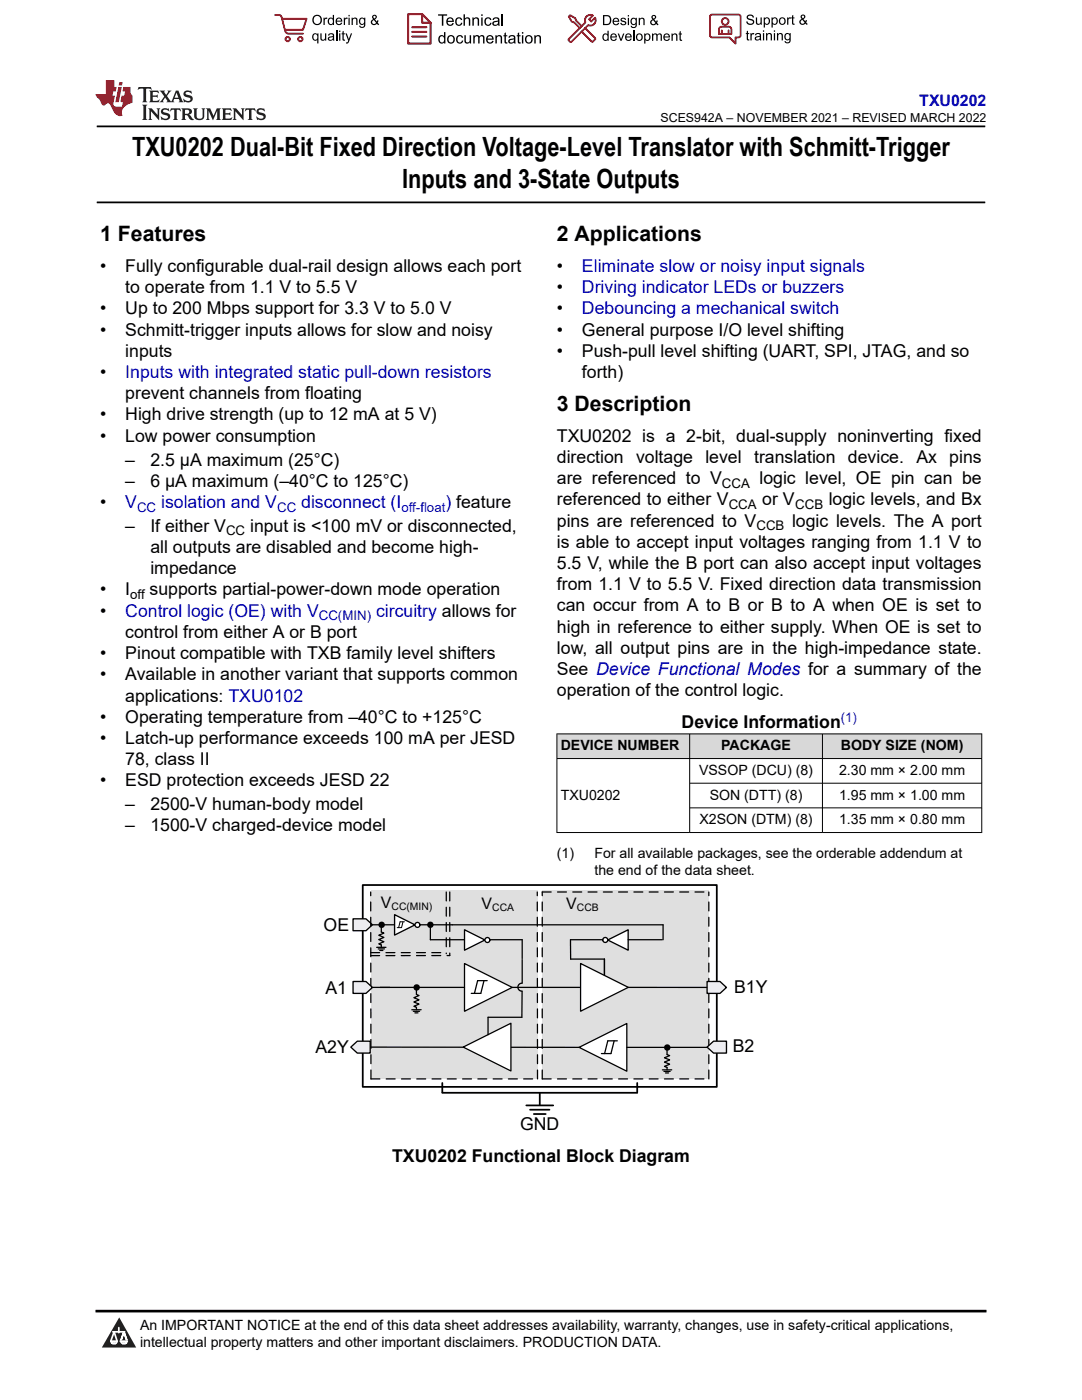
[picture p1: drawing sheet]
<svg xmlns="http://www.w3.org/2000/svg" width="216mm" height="279mm" viewBox="0 0 216 279" stroke-linecap="round" stroke-linejoin="round" font-family="sans-serif">
<path d="M19.3 25.2h177.3M19.3 40.4h177.3" fill="none" stroke="#000" stroke-width=".35"/>
<g fill="#d8d8d8">
<path d="M111.1 146.5h84.8v4.9h-84.8z" fill-rule="evenodd"/>
<path d="M111.2 146.5h26.4v4.8h-26.4z" fill-rule="evenodd"/>
<path d="M137.7 146.5h26.3v4.8h-26.3z" fill-rule="evenodd"/>
<path d="M164.2 146.5h31.6v4.8h-31.6z" fill-rule="evenodd"/>
</g>
<path d="M111.1 146.5h84.9M111.1 151.4h84.9M111.1 146.4v19.8M137.6 146.4v19.8M137.6 156.3h58.4M164.1 146.4v19.8M195.9 146.4v19.8M137.6 161.2h58.4M196 166.1h-84.9" fill="none" stroke="#000" stroke-width=".2"/>
<path d="M72.4 176.6h70.6v40.3h-70.6z" fill-rule="evenodd" fill="#fff"/>
<path d="M72.4 176.6h70.6v40.3h-70.6z" fill="none" stroke="#000" stroke-width=".35"/>
<g fill="#dfdfdf">
<path d="M74 177.8h33.3v37.5h-33.3z" fill-rule="evenodd"/>
<path d="M108.2 177.8h33.2v37.5h-33.2z" fill-rule="evenodd"/>
<path d="M74 178h15.1v12.1h-15.1z" fill-rule="evenodd"/>
<path d="M89.7 178h17.5v15.1h-17.5z" fill-rule="evenodd"/>
</g>
<path d="M92.7 192.3l9.5 4.8-9.5 4.7z" fill="#fff"/>
<path d="M90.2 184.6h42.1v2.9M92.7 192.3l9.5 4.8-9.5 4.7zM102.2 197.1h13.6M113.8 187.5l.1 3.9" fill="none" stroke="#000" stroke-width=".25"/>
<path d="M115.8 192.3l9.6 4.7-9.6 4.8z" fill="#fff"/>
<path d="M72.4 197.1h20.3M72.4 184.6h6.3M79.9 184.6h10.3M85.9 184.6v2.9h6.8M97.5 187.5h6.7M104.2 197.8l-.1 5.2M104.2 191.5v4.7M113.9 191.4h6.7v3.2M115.8 192.3l9.6 4.7-9.6 4.8zM125.3 197.1h15.8" fill="none" stroke="#000" stroke-width=".25"/>
<path d="M104.1 196.2a.79 .79 0 0 0-.8 .8 .79 .79 0 0 0 .8 .8" fill="none" stroke="#000" stroke-width=".26"/>
<circle cx="85.9" cy="184.6" r=".64" fill="#000"/>
<path d="M70.4 183.4h2.6l1.3 1.2-1.3 1.1h-2.6z" fill-rule="evenodd" fill="#eee"/>
<path d="M70.4 183.4h2.6l1.3 1.2-1.3 1.1h-2.6z" fill="none" stroke="#000" stroke-width=".26"/>
<path d="M96.6 195.7l-.7 2.5h-1.9M97.2 195.7h-1.9l-.6 2.5M104.2 187.5v3.8" fill="none" stroke="#000" stroke-width=".25"/>
<path d="M78.7 182.5l4.1 2.1-4.1 2z" fill="#fff"/>
<path d="M78.7 182.5l4.1 2.1-4.1 2z" fill="none" stroke="#000" stroke-width=".26"/>
<circle cx="83.3" cy="184.6" r=".5" fill="#fff"/>
<circle cx="83.3" cy="184.6" r=".5" fill="none" stroke="#000" stroke-width=".26"/>
<path d="M80.4 184l-.3 1.1h-.9M80.7 184h-.9l-.3 1.1" fill="none" stroke="#000" stroke-width=".2"/>
<path d="M120.6 191.4v3.3" fill="none" stroke="#000" stroke-width=".25"/>
<path d="M88.3 216.1v1.9M88.3 218.1h38.9M107.7 218.1v2.4M127.2 216.1v1.9M105 220.6h5.4M105.8 221.5h3.8M106.5 222.3h2.4" fill="none" stroke="#000" stroke-width=".35"/>
<path d="M121.3 187.6l4-2v4z" fill="#fff"/>
<path d="M121.3 187.6l4-2v4z" fill="none" stroke="#000" stroke-width=".26"/>
<circle cx="120.8" cy="187.6" r=".5" fill="#fff"/>
<circle cx="120.8" cy="187.6" r=".5" fill="none" stroke="#000" stroke-width=".26"/>
<path d="M92.7 185.6l4.1 2-4.1 2z" fill="#fff"/>
<path d="M92.7 185.6l4.1 2-4.1 2z" fill="none" stroke="#000" stroke-width=".26"/>
<circle cx="97.3" cy="187.6" r=".5" fill="#fff"/>
<circle cx="97.3" cy="187.6" r=".5" fill="none" stroke="#000" stroke-width=".26"/>
<path d="M75.2 189.1h1.8M75.5 189.4h1.2M75.8 189.7h.6M76.1 185.1v.9l.5 .2-1 .5 1 .4-1 .4 1 .4-1 .5 .5 .2v.5M83.1 197.5v1l.5 .2-1 .4 1 .4-1 .5 1 .4-1 .4 .5 .2v.5M113.8 187.5h6.4M125.3 187.5h6.9M82.2 201.5h1.8M82.5 201.8h1.2M82.8 202.1h.6" fill="none" stroke="#000" stroke-width=".25"/>
<g fill="#000">
<circle cx="76.2" cy="184.6" r=".64"/>
<circle cx="83.1" cy="197.1" r=".64"/>
</g>
<path d="M89 178v12.3M89.7 178v12.7M108.2 178h33.2M74 190.7h15.7M74 190.1h15.1M74 215.3h33.3M74 215.3v-37.3M107.3 215.3l-.1-37.3M108.2 215.3h33.2M108.2 215.3v-37.3M141.4 215.3v-37.3" fill="none" stroke="#000" stroke-width=".25" stroke-dasharray="1.8 1.3"/>
<path d="M70.4 195.9h2.6l1.3 1.2-1.3 1.2h-2.6z" fill-rule="evenodd" fill="#eee"/>
<path d="M70.4 195.9h2.6l1.3 1.2-1.3 1.2h-2.6z" fill="none" stroke="#000" stroke-width=".26"/>
<path d="M141.1 195.9h2.6l1.3 1.2-1.3 1.2h-2.6z" fill-rule="evenodd" fill="#eee"/>
<path d="M141.1 195.9h2.6l1.3 1.2-1.3 1.2h-2.6z" fill="none" stroke="#000" stroke-width=".26"/>
<path d="M115.5 209l9.6-4.7v9.5z" fill="#fff"/>
<path d="M73.9 209h41.6M115.5 209l9.6-4.7v9.5z" fill="none" stroke="#000" stroke-width=".25"/>
<path d="M92.4 209l9.5-4.8v9.5z" fill="#fff"/>
<path d="M92.4 209l9.5-4.8v9.5zM104.1 203h-6.7v3.5M122.5 207.7l-.6 2.6h-1.9M123.2 207.7h-1.9l-.7 2.6M125.1 209h16M132.2 213.5h1.8M132.5 213.8h1.2M132.8 214.1h.6M133.1 209.5v1l.5 .2-1 .4 1 .4-1 .5 1 .4-1 .4 .5 .2v.5" fill="none" stroke="#000" stroke-width=".25"/>
<circle cx="133.1" cy="209.1" r=".64" fill="#000"/>
<path d="M141.1 209l1.3-1.2h2.6v2.4h-2.6z" fill-rule="evenodd" fill="#eee"/>
<path d="M141.1 209l1.3-1.2h2.6v2.4h-2.6z" fill="none" stroke="#000" stroke-width=".26"/>
<path d="M70 209l1.3-1.2h2.6v2.4h-2.6z" fill-rule="evenodd" fill="#eee"/>
<path d="M70 209l1.3-1.2h2.6v2.4h-2.6z" fill="none" stroke="#000" stroke-width=".26"/>
<path d="M0 0h215.9v23.8h-215.9z" fill-rule="evenodd" fill="#fff"/>
<path d="M27.7 17.4l-.2 .6 .5-.3h.6v.1v2.2l-.2 .4h1l-.2-.4v-2.2v-.1h.5l.5 .3-.1-.6zM29.8 18.1l.2 .4v1.5l-.2 .4h1.9l.1-.6a1.08 1.08 0 0 1-1.3 .2v-.7h.6l.4 .2v-.6l-.4 .2h-.6v-.6l.2-.1a1 1 0 0 1 1 .2l-.1-.5zM31.8 18.1l1 1.1-1 1.2h.9l-.2-.2 .4-.7 .5 .7-.2 .2h1.6l-.2-.2 .1-.4h1l.1 .4-.1 .2h.9l-.2-.3-.8-2h-.5l-1 2.2-.8-1.1 .9-1.1h-.8l.2 .2-.5 .7-.3-.7 .1-.2zM35.2 18.5l.4 1h-.8zM36.8 18.2a.65 .65 0 0 0-.2 .7 .65 .65 0 0 0 .6 .5l.7 .2 .1 .2a.79 .79 0 0 1-.7 .4 .79 .79 0 0 1-.7-.5l.1 .7 .2-.1a.93 .93 0 0 0 1.1 .1 .93 .93 0 0 0 .4-1 1.46 1.46 0 0 0-1.2-.6l-.1-.3a1.09 1.09 0 0 1 1.2 .2l-.2-.6-.1 .1-.6-.2zM28.4 20.9l.2 .4v2.3l-.2 .3h1l-.2-.3v-2.3l.2-.4zM29.6 21.6l.2 .4v1.6l-.2 .3h.8l-.3-.3v-1.4l1.7 1.8v-2l.2-.4h-.8l.2 .2 .1 1.1-1.2-1.3zM32.3 21.8a.65 .65 0 0 0-.2 .7 .65 .65 0 0 0 .7 .4l.6 .2 .1 .2a.79 .79 0 0 1-.7 .4 .79 .79 0 0 1-.7-.5l.1 .7 .2-.1a.93 .93 0 0 0 1.1 .1 .93 .93 0 0 0 .4-.9 1.46 1.46 0 0 0-1.2-.6l-.1-.4a1.09 1.09 0 0 1 1.2 .2l-.2-.6-.1 .1-.6-.1zM34.1 21.6l-.1 .7a.63 .63 0 0 1 .7-.4l.1 1.7-.3 .3h1l-.2-.3v-1.7a.66 .66 0 0 1 .8 .4l-.1-.7zM36.2 21.6l.2 .4v1.6l-.2 .3h.9l-.2-.2v-.7h.5l.1 .2a.79 .79 0 0 0 1.2 .6l-1-.9a.61 .61 0 0 0 .6-.6 .61 .61 0 0 0-.5-.6zM36.9 21.9h.2a.47 .47 0 0 1 .5 .1 .47 .47 0 0 1 .1 .5l-.2 .2h-.6zM38.5 21.6l.2 .2a2.27 2.27 0 0 0 .4 2 1.04 1.04 0 0 0 1.7-.7v-1.3l.2-.2h-.8l.2 .4v1.1a.6 .6 0 0 1-.6 .6 .6 .6 0 0 1-.6-.6v-1.1l.3-.4zM41.1 21.6l.2 .4v1.6l-.2 .3h.7l-.2-.3v-1.5l.9 1.9 .8-1.9v1.5l-.2 .3h1l-.3-.3v-1.6l.3-.4h-.8l-.7 1.5-.7-1.5zM44.3 21.6l.2 .4v1.6l-.2 .3h1.9l.1-.5a1.09 1.09 0 0 1-1.3 .1v-.6h.6l.4 .1v-.6l-.4 .2h-.6v-.6l.2-.1a1.01 1.01 0 0 1 1 .3l-.1-.6zM46.4 21.6l.3 .4v1.6l-.3 .3h.8l-.2-.3v-1.4l1.6 1.8v-2l.2-.4h-.7l.2 .2v1.1l-1.2-1.3zM49 21.6l-.1 .7a.63 .63 0 0 1 .8-.4v1.7l-.3 .3h1l-.2-.3v-1.7a.66 .66 0 0 1 .8 .4l-.1-.7zM51.4 21.8a.65 .65 0 0 0-.2 .7 .65 .65 0 0 0 .6 .4l.6 .2 .2 .2a.79 .79 0 0 1-.8 .4 .79 .79 0 0 1-.6-.5l.1 .7 .2-.1a.93 .93 0 0 0 1 .1 .93 .93 0 0 0 .5-.9 1.46 1.46 0 0 0-1.3-.6l-.1-.4a1.09 1.09 0 0 1 1.3 .2l-.2-.6-.2 .1-.5-.1z" fill="#231f20"/>
<path d="M21.1 16v2.8h-2.1l.1 .3 .9 1a.95 .95 0 0 0 .9 .9 .59 .59 0 0 1 .6-.4 .59 .59 0 0 1 .5 .4l.4 .8a1.59 1.59 0 0 0 2.1 1.3 1.61 1.61 0 0 1 1-2.2l1-.4-.1-1.5a1.59 1.59 0 0 1-.4-1.6h-1.4l-.2 .9h.5l-.1 .8h-.5l-.2 1v.2l.4 .1-.2 .9h-.6a.73 .73 0 0 1-1.1-.7l.3-1.5h-.5l.2-.8h.5l.2-.9h-.5v-1.4zM23.6 17.4l-.6 3h.7l.6-3zM23.8 16.4l-.1 .7h.7l.1-.7z" fill="#ed1c24"/>
<g fill="#000">
<path d="M62.3 4a1 1 0 0 1 2 0 1 1 0 0 1-2 0zM62.8 3.4a.78 .78 0 0 0-.1 1.1 .78 .78 0 0 0 1.1 .1 .78 .78 0 0 0 .1-1.1 .78 .78 0 0 0-1.1-.1z" fill-rule="evenodd"/>
<path d="M62.5 6.8l.4-.2 .4 .3v-.2h.2v2h-.2v-.7a.68 .68 0 0 1-.9-.1 .68 .68 0 0 1 0-.9zM62.6 7a.51 .51 0 0 0-.1 .6 .51 .51 0 0 0 .7 .2 .51 .51 0 0 0 .1-.7 .51 .51 0 0 0-.7-.1z" fill-rule="evenodd"/>
<path d="M64.5 3.5h.3v.3l.1-.3h.3l.1 .1-.1 .2a.32 .32 0 0 0-.3 0 .32 .32 0 0 0-.1 .4v.8h-.3z" fill-rule="evenodd"/>
<path d="M63.9 6.7h.3v.8a.36 .36 0 0 0 .3 .4 .36 .36 0 0 0 .4-.5v-.7h.2v1.4h-.2v-.2a.51 .51 0 0 1-.6 .2 .51 .51 0 0 1-.4-.5z" fill-rule="evenodd"/>
<path d="M65.6 3.7l.4-.2 .4 .2v-.7h.3v2h-.3v-.2a.7 .7 0 0 1-1-.1 .7 .7 0 0 1 .2-1zM65.8 3.8a.51 .51 0 0 0-.1 .7 .51 .51 0 0 0 .6 .2 .51 .51 0 0 0 .1-.7 .51 .51 0 0 0-.6-.2z" fill-rule="evenodd"/>
<path d="M65.6 6.8a.66 .66 0 0 1 .8-.1 .66 .66 0 0 1 .3 .8v.6h-.2l-.1-.2a.52 .52 0 0 1-.7 .2 .52 .52 0 0 1-.2-.6l.3-.2a.42 .42 0 0 0 .6-.3l-.3-.2-.3 .1-.1 .2h-.3zM65.7 7.6a.35 .35 0 0 0 .3 .4 .35 .35 0 0 0 .4-.4v-.2z" fill-rule="evenodd"/>
<path d="M67.7 6.1h.2v.3h-.2zM67.7 6.7h.2v1.4h-.2z" fill-rule="evenodd"/>
<path d="M67.1 3.7a.68 .68 0 0 1 .9-.1 .68 .68 0 0 1 .3 .7h-1.1a.42 .42 0 0 0 .3 .5 .42 .42 0 0 0 .5-.3h.3a.73 .73 0 0 1-1.1 .4 .73 .73 0 0 1-.1-1.2zM67.4 3.8l-.2 .3h.8l-.2-.4z" fill-rule="evenodd"/>
<path d="M68.6 3.5h.2v.3l.2-.3h.3l.1 .1-.1 .2a.32 .32 0 0 0-.4 0 .32 .32 0 0 0-.1 .4v.8h-.2z" fill-rule="evenodd"/>
<path d="M68.3 6.3l.3-.1v.5h.2v.1h-.2v.9l.3 .4a.36 .36 0 0 1-.4 0 .36 .36 0 0 1-.2-.4v-.9h-.1v-.1h.1z" fill-rule="evenodd"/>
<path d="M68.9 6.7h.3l.4 1.1 .4-1.1h.3l-.6 1.4a.51 .51 0 0 1-.6 .6l-.1-.3h.3l.2-.3z" fill-rule="evenodd"/>
<path d="M69.5 3h.3v.3h-.3zM69.5 3.5h.3v1.5h-.3z" fill-rule="evenodd"/>
<path d="M70.2 3.5h.2v.2a.52 .52 0 0 1 .6-.2 .52 .52 0 0 1 .3 .6v.9h-.2v-.9a.34 .34 0 0 0-.3-.4 .34 .34 0 0 0-.4 .3v1h-.2z" fill-rule="evenodd"/>
<path d="M71.8 3.7l.4-.2 .5 .2v-.2h.2v1.3a.64 .64 0 0 1-.5 .8 .64 .64 0 0 1-.7-.5h.2a.41 .41 0 0 0 .5 .2 .41 .41 0 0 0 .2-.5 .69 .69 0 0 1-.9-.1 .69 .69 0 0 1 .1-1zM72 3.8a.5 .5 0 0 0-.1 .7 .5 .5 0 0 0 .7 .1 .5 .5 0 0 0 .1-.6 .5 .5 0 0 0-.7-.2z" fill-rule="evenodd"/>
<path d="M74.4 3.1a.47 .47 0 0 1 .7 .1 .47 .47 0 0 1-.3 .7l.4 .4 .1-.3 .2 .1-.1 .4 .3 .3-.2 .2-.3-.3a.63 .63 0 0 1-1 .1 .63 .63 0 0 1 .3-1l-.3-.4zM74.5 3.4a.27 .27 0 0 0 .5 0 .27 .27 0 0 0-.5 0zM74.4 4.1a.4 .4 0 0 0 0 .6 .4 .4 0 0 0 .6-.1l-.4-.6z" fill-rule="evenodd"/>
<path d="M87.4 2.9h1.8v.2h-.7v2h-.3v-2h-.8z" fill-rule="evenodd"/>
<path d="M87.6 7.2l.5-.2 .5 .2v-.8h.3v2.3h-.3v-.2a.76 .76 0 0 1-1-.1 .76 .76 0 0 1-.1-1zM87.9 7.4a.58 .58 0 0 0-.2 .7 .58 .58 0 0 0 .8 .2 .58 .58 0 0 0 .1-.7 .58 .58 0 0 0-.7-.2z" fill-rule="evenodd"/>
<path d="M89.5 7.2a.81 .81 0 0 1 1.1 .1 .81 .81 0 0 1-.2 1.2 .81 .81 0 0 1-1.1-.2l-.1-.7zM89.6 7.4a.57 .57 0 0 0 0 .8 .57 .57 0 0 0 .8 0 .57 .57 0 0 0 0-.7 .57 .57 0 0 0-.8-.1z" fill-rule="evenodd"/>
<path d="M89.3 3.7a.77 .77 0 0 1 .9-.2 .77 .77 0 0 1 .4 .9h-1.3a.48 .48 0 0 0 .4 .5 .48 .48 0 0 0 .6-.3h.3a.83 .83 0 0 1-1.3 .4 .83 .83 0 0 1 0-1.3zM89.5 3.8l-.2 .4h1l-.3-.5z" fill-rule="evenodd"/>
<path d="M91 3.7a.7 .7 0 0 1 1.2 .3h-.2a.45 .45 0 0 0-.6-.3 .45 .45 0 0 0-.3 .6 .45 .45 0 0 0 .3 .6 .45 .45 0 0 0 .6-.4l.3 .1a.76 .76 0 0 1-1.1 .5 .76 .76 0 0 1-.3-1.1z" fill-rule="evenodd"/>
<path d="M91.2 7.2a.7 .7 0 0 1 1.2 .3l-.3 .1a.45 .45 0 0 0-.5-.4 .45 .45 0 0 0-.3 .7 .45 .45 0 0 0 .3 .6 .45 .45 0 0 0 .6-.4h.2a.76 .76 0 0 1-1 .5 .76 .76 0 0 1-.4-1.1z" fill-rule="evenodd"/>
<path d="M92.5 2.9h.3v.8a.59 .59 0 0 1 .7-.2 .59 .59 0 0 1 .3 .6v1h-.2v-1a.4 .4 0 0 0-.5-.4 .4 .4 0 0 0-.3 .5v.9h-.3z" fill-rule="evenodd"/>
<path d="M92.7 7h.2v.9a.41 .41 0 0 0 .5 .6 .41 .41 0 0 0 .3-.6v-.9h.3v1.7h-.3v-.3a.58 .58 0 0 1-.7 .3 .58 .58 0 0 1-.3-.7z" fill-rule="evenodd"/>
<path d="M94.3 3.5h.2v.2a.59 .59 0 0 1 .7-.2 .59 .59 0 0 1 .4 .6v1h-.3v-1a.41 .41 0 0 0-.4-.4 .41 .41 0 0 0-.4 .5v.9h-.2z" fill-rule="evenodd"/>
<path d="M94.4 7h.3v.3a.56 .56 0 0 1 1 0 .54 .54 0 0 1 .6-.3 .54 .54 0 0 1 .4 .5v1.2h-.3v-1.1a.34 .34 0 0 0-.3-.4 .34 .34 0 0 0-.4 .3v1.2h-.3v-1.1a.38 .38 0 0 0-.5-.3 .38 .38 0 0 0-.2 .5v.9h-.3z" fill-rule="evenodd"/>
<path d="M96 2.9h.3v.3h-.3zM96 3.5h.3v1.6h-.3z" fill-rule="evenodd"/>
<path d="M96.8 3.7a.7 .7 0 0 1 1.3 .3h-.3a.45 .45 0 0 0-.6-.3 .45 .45 0 0 0-.3 .6 .45 .45 0 0 0 .3 .6 .45 .45 0 0 0 .6-.4l.3 .1a.76 .76 0 0 1-1.1 .5 .76 .76 0 0 1-.3-1.1z" fill-rule="evenodd"/>
<path d="M97.2 7.2a.77 .77 0 0 1 .9-.1 .77 .77 0 0 1 .4 .8h-1.2a.48 .48 0 0 0 .3 .6 .48 .48 0 0 0 .6-.4l.3 .1a.83 .83 0 0 1-1.3 .3 .83 .83 0 0 1 0-1.3zM97.4 7.4l-.1 .3h.9l-.2-.4z" fill-rule="evenodd"/>
<path d="M98.8 7h.3v.3a.59 .59 0 0 1 .7-.3 .59 .59 0 0 1 .4 .7v1h-.3v-1a.41 .41 0 0 0-.5-.5 .41 .41 0 0 0-.3 .6v.9h-.3z" fill-rule="evenodd"/>
<path d="M98.4 3.7a.74 .74 0 0 1 1-.2 .74 .74 0 0 1 .3 .9v.7h-.3v-.2a.59 .59 0 0 1-.8 .3 .59 .59 0 0 1-.3-.8l1.1-.3a.42 .42 0 0 0-.4-.4 .42 .42 0 0 0-.5 .3h-.2zM98.6 4.5a.36 .36 0 0 0 .2 .5 .36 .36 0 0 0 .5-.2l.1-.5z" fill-rule="evenodd"/>
<path d="M100.7 6.6l.2-.1v.5h.3v.2h-.3v1l.1 .2h.2l.1 .3a.41 .41 0 0 1-.5-.1 .41 .41 0 0 1-.1-.4v-1h-.2v-.2h.2z" fill-rule="evenodd"/>
<path d="M101.6 7.2a.74 .74 0 0 1 .9-.2 .74 .74 0 0 1 .3 1l.1 .7h-.3v-.2a.59 .59 0 0 1-.8 .2 .59 .59 0 0 1-.3-.8l1-.3a.42 .42 0 0 0-.3-.4 .42 .42 0 0 0-.5 .3h-.3zM101.8 8.1a.36 .36 0 0 0 .1 .5 .36 .36 0 0 0 .5-.3l.2-.4z" fill-rule="evenodd"/>
<path d="M103.3 6.6l.3-.1v.5h.3v.2h-.3v1l.1 .2h.2v.3a.41 .41 0 0 1-.5-.1 .41 .41 0 0 1-.1-.4v-1h-.2v-.2h.2z" fill-rule="evenodd"/>
<path d="M104.1 6.4h.3v.3h-.3zM104.1 7h.3v1.7h-.3z" fill-rule="evenodd"/>
<path d="M105 7.2a.81 .81 0 0 1 1.1 .1 .81 .81 0 0 1-.1 1.2 .81 .81 0 0 1-1.2-.2v-.7zM105.2 7.4a.57 .57 0 0 0-.1 .8 .57 .57 0 0 0 .8 0 .57 .57 0 0 0 0-.7 .57 .57 0 0 0-.7-.1z" fill-rule="evenodd"/>
<path d="M106.6 7h.3v.3a.59 .59 0 0 1 .7-.3 .59 .59 0 0 1 .4 .7v1h-.3v-1a.41 .41 0 0 0-.5-.5 .41 .41 0 0 0-.3 .6v.9h-.3z" fill-rule="evenodd"/>
<path d="M120.3 3h.7a1 1 0 0 1 1 1 1 1 0 0 1-1 1h-.7zM120.6 3.2v1.6h.4a.77 .77 0 0 0 .7-.8 .77 .77 0 0 0-.7-.8z" fill-rule="evenodd"/>
<path d="M120.4 6.9l.4-.2 .4 .2v-.8h.3v2h-.3v-.1a.7 .7 0 0 1-.9-.2 .7 .7 0 0 1 .1-.9zM120.6 7a.51 .51 0 0 0-.1 .7 .51 .51 0 0 0 .6 .1 .51 .51 0 0 0 .1-.6 .51 .51 0 0 0-.6-.2z" fill-rule="evenodd"/>
<path d="M122 6.9a.68 .68 0 0 1 .8-.2 .68 .68 0 0 1 .3 .8h-1.1a.42 .42 0 0 0 .3 .5 .42 .42 0 0 0 .5-.3h.3a.73 .73 0 0 1-1.1 .3 .73 .73 0 0 1 0-1.1zM122.2 7l-.2 .3h.8l-.2-.4z" fill-rule="evenodd"/>
<path d="M122.4 3.7a.68 .68 0 0 1 .8-.1 .68 .68 0 0 1 .4 .8h-1.1a.42 .42 0 0 0 .3 .4 .42 .42 0 0 0 .5-.3l.3 .1a.73 .73 0 0 1-1.2 .3 .73 .73 0 0 1 0-1.2zM122.6 3.8l-.1 .3h.8l-.2-.3z" fill-rule="evenodd"/>
<path d="M123.9 3.7l.1-.1a.62 .62 0 0 1 .9 .3l-.2 .1a.29 .29 0 0 0-.3-.3 .29 .29 0 0 0-.3 .3l.1 .1a.58 .58 0 0 1 .6 .1 .58 .58 0 0 1 .1 .6 .67 .67 0 0 1-1.1-.2l.2-.1a.33 .33 0 0 0 .4 .4 .33 .33 0 0 0 .3-.4 .71 .71 0 0 1-.9-.6z" fill-rule="evenodd"/>
<path d="M123.3 6.7h.2l.4 1.2 .4-1.2h.3l-.6 1.4h-.2z" fill-rule="evenodd"/>
<path d="M125.3 3h.2v.3h-.2zM125.3 3.6h.2v1.4h-.2z" fill-rule="evenodd"/>
<path d="M124.9 6.9a.68 .68 0 0 1 .8-.2 .68 .68 0 0 1 .4 .8h-1.1a.42 .42 0 0 0 .3 .5 .42 .42 0 0 0 .5-.3h.3a.73 .73 0 0 1-1.2 .3 .73 .73 0 0 1 0-1.1zM125.1 7l-.1 .3h.8l-.2-.4z" fill-rule="evenodd"/>
<path d="M126 3.7l.4-.2 .4 .2v-.1h.3v1.2a.64 .64 0 0 1-.5 .8 .64 .64 0 0 1-.8-.5l.3 .1a.41 .41 0 0 0 .5 .2 .41 .41 0 0 0 .2-.6 .69 .69 0 0 1-.9-.1 .69 .69 0 0 1 .1-1zM126.2 3.9a.5 .5 0 0 0-.1 .6 .5 .5 0 0 0 .6 .2 .5 .5 0 0 0 .2-.7 .5 .5 0 0 0-.7-.1z" fill-rule="evenodd"/>
<path d="M126.9 7.4a.73 .73 0 0 1 1.4 0 .73 .73 0 0 1-1.4 0zM127.3 7a.5 .5 0 0 0-.1 .7 .5 .5 0 0 0 .7 0 .5 .5 0 0 0 0-.6 .5 .5 0 0 0-.6-.1z" fill-rule="evenodd"/>
<path d="M127.5 3.6h.2v.2a.52 .52 0 0 1 .6-.3 .52 .52 0 0 1 .3 .6v.9h-.2v-.9a.34 .34 0 0 0-.3-.4 .34 .34 0 0 0-.4 .3v1h-.2z" fill-rule="evenodd"/>
<path d="M128.5 6.7h.3v.2a.67 .67 0 0 1 .9 0 .67 .67 0 0 1 0 .9 .55 .55 0 0 1-.9 .2v.7h-.3zM128.9 7a.5 .5 0 0 0-.1 .7 .5 .5 0 0 0 .6 .1 .5 .5 0 0 0 .2-.6 .5 .5 0 0 0-.7-.2z" fill-rule="evenodd"/>
<path d="M130.1 6.7h.2v.2a.49 .49 0 0 1 .9 0l.4-.2a.42 .42 0 0 1 .5 .4v1h-.3v-.9a.3 .3 0 0 0-.2-.3 .3 .3 0 0 0-.4 .2v1h-.2v-.9a.33 .33 0 0 0-.5-.3 .33 .33 0 0 0-.2 .5v.7h-.2z" fill-rule="evenodd"/>
<path d="M130.1 3.1a.47 .47 0 0 1 .8 .1 .47 .47 0 0 1-.3 .7l.3 .4 .1-.2h.3l-.2 .5 .3 .3-.2 .2-.3-.3a.63 .63 0 0 1-1 .1 .63 .63 0 0 1 .3-1l-.2-.5zM130.2 3.5a.27 .27 0 0 0 .5 0 .27 .27 0 0 0-.5 0zM130.2 4.1a.4 .4 0 0 0 0 .7 .4 .4 0 0 0 .6-.2l-.5-.6z" fill-rule="evenodd"/>
<path d="M132.5 6.9a.68 .68 0 0 1 .9-.2 .68 .68 0 0 1 .3 .8h-1.1a.42 .42 0 0 0 .3 .5 .42 .42 0 0 0 .5-.3h.3a.73 .73 0 0 1-1.1 .3 .73 .73 0 0 1-.1-1.1zM132.7 7l-.1 .3h.8l-.2-.4z" fill-rule="evenodd"/>
<path d="M134 6.7h.2v.2a.52 .52 0 0 1 .6-.2 .52 .52 0 0 1 .4 .6v.8h-.3v-.8a.34 .34 0 0 0-.2-.4 .34 .34 0 0 0-.4 .2l-.1 1h-.2z" fill-rule="evenodd"/>
<path d="M135.6 6.3l.2-.1v.5h.3v.2h-.3v.8l.3 .4a.36 .36 0 0 1-.4 0 .36 .36 0 0 1-.1-.4v-.8h-.2v-.2h.2z" fill-rule="evenodd"/>
<path d="M149.2 3a.8 .8 0 0 1 1.2 .5h-.2a.44 .44 0 0 0-.5-.4 .44 .44 0 0 0-.4 .5l.2 .1a.9 .9 0 0 1 1 .8 .84 .84 0 0 1-.9 .5 .84 .84 0 0 1-.7-.7h.3a.52 .52 0 0 0 .5 .5 .52 .52 0 0 0 .5-.6l-.2-.1a.85 .85 0 0 1-1-.8z" fill-rule="evenodd"/>
<path d="M149 6.3l.3-.2v.5h.2v.2h-.2v.9l.2 .4a.36 .36 0 0 1-.4-.1 .36 .36 0 0 1-.1-.4v-.8h-.2v-.2h.2z" fill-rule="evenodd"/>
<path d="M149.7 6.6h.3v.2l.1-.2h.3l.1 .1-.1 .2a.32 .32 0 0 0-.3 0 .32 .32 0 0 0-.1 .4v.8h-.3z" fill-rule="evenodd"/>
<path d="M150.7 6.8a.66 .66 0 0 1 .9-.2 .66 .66 0 0 1 .3 .9v.6h-.2l-.1-.2a.52 .52 0 0 1-.7 .2 .52 .52 0 0 1-.2-.7l.2-.1a.42 .42 0 0 0 .7-.3l-.3-.2h-.3l-.1 .3-.3-.1zM150.9 7.5a.35 .35 0 0 0 .3 .5 .35 .35 0 0 0 .4-.4v-.3z" fill-rule="evenodd"/>
<path d="M150.8 3.5h.3v.8a.36 .36 0 0 0 .3 .5 .36 .36 0 0 0 .4-.5v-.8h.2v1.4h-.2v-.2a.51 .51 0 0 1-.6 .3 .51 .51 0 0 1-.4-.6z" fill-rule="evenodd"/>
<path d="M152.2 6.1h.3v.2h-.3zM152.2 6.6h.3v1.5h-.3z" fill-rule="evenodd"/>
<path d="M152.4 3.5h.2v.2a.67 .67 0 0 1 .9 0 .67 .67 0 0 1 .1 .9 .55 .55 0 0 1-1 .2v.7h-.2zM152.7 3.8a.5 .5 0 0 0-.1 .7 .5 .5 0 0 0 .7 .1 .5 .5 0 0 0 .1-.6 .5 .5 0 0 0-.7-.2z" fill-rule="evenodd"/>
<path d="M152.9 6.6h.2v.2a.52 .52 0 0 1 .6-.2 .52 .52 0 0 1 .3 .6v.9h-.2v-.9a.34 .34 0 0 0-.3-.4 .34 .34 0 0 0-.4 .2v1.1h-.2z" fill-rule="evenodd"/>
<path d="M153.9 3.5h.3v.2a.67 .67 0 0 1 .9 0 .67 .67 0 0 1 0 .9 .55 .55 0 0 1-.9 .2v.7h-.3zM154.3 3.8a.5 .5 0 0 0-.1 .7 .5 .5 0 0 0 .6 .1 .5 .5 0 0 0 .2-.6 .5 .5 0 0 0-.7-.2z" fill-rule="evenodd"/>
<path d="M154.4 6.1h.3v.2h-.3zM154.4 6.6h.3v1.5h-.3z" fill-rule="evenodd"/>
<path d="M155 6.6h.3v.2a.52 .52 0 0 1 .6-.2 .52 .52 0 0 1 .3 .6v.9h-.2v-.9a.34 .34 0 0 0-.3-.4 .34 .34 0 0 0-.4 .2v1.1h-.3z" fill-rule="evenodd"/>
<path d="M155.4 4.2a.75 .75 0 0 1 1.5 0 .75 .75 0 0 1-1.5 0zM155.8 3.8a.5 .5 0 0 0-.1 .7 .5 .5 0 0 0 .8 0 .5 .5 0 0 0 0-.7 .5 .5 0 0 0-.7 0z" fill-rule="evenodd"/>
<path d="M156.7 6.8l.4-.2 .5 .2v-.2h.2v1.3a.64 .64 0 0 1-.5 .7 .64 .64 0 0 1-.8-.4h.3a.41 .41 0 0 0 .5 .2 .41 .41 0 0 0 .2-.5 .69 .69 0 0 1-.9-.1 .69 .69 0 0 1 .1-1zM156.9 6.9a.5 .5 0 0 0-.1 .7 .5 .5 0 0 0 .6 .1 .5 .5 0 0 0 .2-.7 .5 .5 0 0 0-.7-.1z" fill-rule="evenodd"/>
<path d="M157.1 3.5h.2v.2l.1-.2h.3h.2l-.1 .3a.32 .32 0 0 0-.4 0 .32 .32 0 0 0-.1 .4v.7h-.2z" fill-rule="evenodd"/>
<path d="M158 3.1l.3-.1v.5h.2v.2h-.2v.8l.3 .4a.36 .36 0 0 1-.4 0 .36 .36 0 0 1-.2-.4v-.8h-.1v-.2h.1z" fill-rule="evenodd"/>
<path d="M159.9 3a.47 .47 0 0 1 .7 .1 .47 .47 0 0 1-.3 .7l.4 .5 .1-.3h.2l-.1 .5 .3 .3-.2 .2-.3-.3a.63 .63 0 0 1-1 .1 .63 .63 0 0 1 .3-1l-.3-.5zM160 3.4a.27 .27 0 0 0 .5 0 .27 .27 0 0 0-.5 0zM159.9 4.1a.4 .4 0 0 0 0 .6 .4 .4 0 0 0 .6-.2l-.4-.6z" fill-rule="evenodd"/>
</g>
<path d="M67.2 6.1v2M126.5 6.1v2" fill="none" stroke="#000" stroke-width=".25"/>
<g fill="none" stroke="#de0000" stroke-width=".37">
<path d="M54.9 3h.9a1.19 1.19 0 0 1 .6 1.2l.6 2.1a.85 .85 0 0 0 1 .4h2.5M56.3 3.7h4.9l-.7 2.2h-3.6M116.1 5.2l-1.2-1.1-.1-.5-1-.6-.3 .3 .6 1 .5 .2 1.1 1.1M116.8 5.6l1.9 2v.3l-.4 .4h-.3l-1.9-2zM116.8 5.6l.6-.6a1.07 1.07 0 0 0 1.2-.2 1.07 1.07 0 0 0 .1-1.3l-.7 .8-.5-.4 .8-.8a1.07 1.07 0 0 0-1.2 .2 1.07 1.07 0 0 0-.3 1.2l-3.3 3.3v.3l.3 .3h.2l2.1-2.1M141.7 3.1l.4-.2h5.3l.3 .2 .1 3.9-.2 .4-.8 .1v1.2l-1.3-1.2h-3.4l-.4-.2zM143.5 5.6l.5-.3 1.7 .1 .2 .5v.9h-2.4zM144 6.1v.7M145.4 6.1v.7"/>
<circle cx="57.4" cy="7.8" r=".44"/>
<circle cx="59.9" cy="7.8" r=".44"/>
<circle cx="144.7" cy="4.3" r=".67"/>
</g>
<path d="M100.2 2.9v2.2" fill="none" stroke="#000" stroke-width=".28"/>
<path d="M81.4 2.8h2.8v1.7h1.7v4.2h-4.5zM82.3 6.4h2.8M82.3 5.4h2.8M82.3 7.3h2.8M84.2 2.8l1.7 1.7" fill="none" stroke="#de0000" stroke-width=".42"/>
<path d="M0 261.4h215.9v18h-215.9z" fill-rule="evenodd" fill="#fff"/>
<path d="M23.8 262.9l3.4 6h-6.9z" fill="#231f20"/>
<path d="M22.1 267.7h1.3l-.4 .5h-.3a.55 .55 0 0 1-.6-.5z" fill-rule="evenodd" fill="#fff"/>
<path d="M22.1 267.7h1.3l-.4 .5h-.3a.55 .55 0 0 1-.6-.5z" fill="none" stroke="#231f20" stroke-width=".34"/>
<path d="M22.1 267.7h1.3l-.4 .5h-.5zM22.6 265.8h.1M22.6 265.8h2.3zM23.7 265.9h.1M23.7 264.9v1zM24 267.7h.1" fill="none" stroke="#fff" stroke-width=".34"/>
<path d="M24.7 265.8l-.7 1.9z" fill="#fff"/>
<path d="M24.7 265.8l-.7 1.9z" fill="none" stroke="#fff" stroke-width=".34"/>
<path d="M24.7 265.8l.7 1.9z" fill="#fff"/>
<path d="M24.7 265.8l.7 1.9zM25.3 267.7h.1" fill="none" stroke="#fff" stroke-width=".34"/>
<path d="M22.8 265.8l-.7 1.9z" fill="#fff"/>
<path d="M22.8 265.8l-.7 1.9z" fill="none" stroke="#fff" stroke-width=".34"/>
<path d="M22.8 265.8l.6 1.9z" fill="#fff"/>
<path d="M22.8 265.8l.6 1.9z" fill="none" stroke="#fff" stroke-width=".34"/>
<path d="M24.1 267.7h1.3a.65 .65 0 0 1-.6 .5 .65 .65 0 0 1-.7-.5z" fill-rule="evenodd" fill="#fff"/>
<path d="M24.1 267.7h1.3a.65 .65 0 0 1-.6 .5 .65 .65 0 0 1-.7-.5z" fill="none" stroke="#231f20" stroke-width=".34"/>
<path d="M24 267.7h.1M24.1 267.7h1.3l-.4 .5h-.5z" fill="none" stroke="#fff" stroke-width=".34"/>
<path d="M19 261.7h177.8" fill="none" stroke="#000" stroke-width=".53"/>
<g font-size="5.3">
<text x="26.4" y="31.2">TXU0202 Dual-Bit Fixed Direction Voltage-Level Translator with Schmitt-Trigger</text>
<text x="80.2" y="37.5">Inputs and 3-State Outputs</text>
</g>
<g font-size="4.2">
<text x="20" y="48.1">1 Features</text>
<text x="111.1" y="48.1">2 Applications</text>
<text x="111.1" y="82">3 Description</text>
</g>
<g font-size="3.5">
<text x="20" y="54.3">•</text>
<text x="25" y="54.3">Fully configurable dual-rail design allows each port</text>
<text x="25" y="58.5">to operate from 1.1 V to 5.5 V</text>
<text x="111.1" y="54.3">•</text>
<text x="111.1" y="58.5">•</text>
<text x="20" y="62.8">•</text>
<text x="25" y="62.8">Up to 200 Mbps support for 3.3 V to 5.0 V</text>
<text x="111.1" y="62.8">•</text>
<text x="20" y="67">•</text>
<text x="25" y="67">Schmitt-trigger inputs allows for slow and noisy</text>
<text x="25" y="71.2">inputs</text>
<text x="111.1" y="67">•</text>
<text x="111.1" y="71.2">•</text>
<text x="116.1" y="67">General purpose I/O level shifting</text>
<text x="116.1" y="71.2">Push-pull level shifting (UART, SPI, JTAG, and so</text>
<text x="20" y="75.5">•</text>
<text x="116.1" y="75.5">forth)</text>
<text x="20" y="83.9">•</text>
<text x="25" y="79.7">prevent channels from floating</text>
<text x="25" y="83.9">High drive strength (up to 12 mA at 5 V)</text>
<text x="20" y="88.2">•</text>
<text x="25" y="88.2">Low power consumption</text>
<text x="111.1" y="88.2">TXU0202 is a 2-bit, dual-supply noninverting fixed</text>
<text x="25" y="92.9">–</text>
<text x="30" y="92.9">2.5 µA maximum (25°C)</text>
<text x="111.1" y="92.4">direction voltage level translation device. Ax pins</text>
<text x="20" y="101.4">•</text>
<text x="25" y="97.1">–</text>
<text x="30" y="97.1">6 µA maximum (–40°C to 125°C)</text>
<text x="111.1" y="96.6">are referenced to V</text>
<text x="111.1" y="100.9">referenced to either V</text>
<text x="151.5" y="96.6">logic level, OE pin can be</text>
<text x="152.1" y="100.9">or V</text>
<text x="165.4" y="100.9">logic levels, and Bx</text>
<text x="25" y="106.1">–</text>
<text x="30" y="106.1">If either V</text>
<text x="49.9" y="106.1">input is &lt;100 mV or disconnected,</text>
<text x="111.1" y="105.1">pins are referenced to V</text>
<text x="158" y="105.1">logic levels. The A port</text>
<text x="30" y="110.4">all outputs are disabled and become high-</text>
<text x="111.1" y="109.3">is able to accept input voltages ranging from 1.1 V to</text>
<text x="111.1" y="113.6">5.5 V, while the B port can also accept input voltages</text>
<text x="20" y="118.8">•</text>
<text x="25" y="118.8">I</text>
<text x="29.9" y="118.8">supports partial-power-down mode operation</text>
<text x="30" y="114.6">impedance</text>
<text x="111.1" y="117.8">from 1.1 V to 5.5 V. Fixed direction data transmission</text>
<text x="20" y="123.1">•</text>
<text x="111.1" y="122">can occur from A to B or B to A when OE is set to</text>
<text x="20" y="131.5">•</text>
<text x="25" y="127.3">control from either A or B port</text>
<text x="25" y="131.5">Pinout compatible with TXB family level shifters</text>
<text x="111.1" y="126.3">high in reference to either supply. When OE is set to</text>
<text x="111.1" y="130.5">low, all output pins are in the high-impedance state.</text>
<text x="20" y="135.8">•</text>
<text x="25" y="135.8">Available in another variant that supports common</text>
<text x="111.1" y="134.7">See Device Functional Modes for a summary of the</text>
<text x="25" y="140">applications: TXU0102</text>
<text x="111.1" y="139">operation of the control logic.</text>
<text x="20" y="144.2">•</text>
<text x="20" y="148.5">•</text>
<text x="25" y="144.2">Operating temperature from –40°C to +125°C</text>
<text x="25" y="148.5">Latch-up performance exceeds 100 mA per JESD</text>
<text x="136" y="145.3">Device Information</text>
<text x="25" y="152.7">78, class II</text>
<text x="20" y="156.9">•</text>
<text x="25" y="156.9">ESD protection exceeds JESD 22</text>
<text x="25" y="161.7">–</text>
<text x="30" y="161.7">2500-V human-body model</text>
<text x="25" y="165.9">–</text>
<text x="30" y="165.9">1500-V charged-device model</text>
<text x="64.6" y="185.7">OE</text>
<text x="64.9" y="198.3">A1</text>
<text x="146.5" y="198.1">B1Y</text>
<text x="63" y="210.2">A2Y</text>
<text x="146.2" y="210">B2</text>
<text x="103.8" y="225.4">GND</text>
<text x="78.3" y="231.8">TXU0202 Functional Block Diagram</text>
</g>
<g font-size="3.5" fill="#00f">
<text x="116.1" y="54.3">Eliminate slow or noisy input signals</text>
<text x="116.1" y="58.5">Driving indicator LEDs or buzzers</text>
<text x="116.1" y="62.8">Debouncing a mechanical switch</text>
<text x="25" y="75.5">Inputs with integrated static pull-down resistors</text>
<text x="25" y="101.4">V</text>
<text x="32.2" y="101.4">isolation and V</text>
<text x="60.1" y="101.4">disconnect (I</text>
<text x="88.9" y="101.4">) feature</text>
<text x="25" y="123.1">Control logic (OE) with V</text>
<text x="75" y="123.1">circuitry allows for</text>
</g>
<text font-size="3.2" fill="#00f" x="183.4" y="21.1">TXU0202</text>
<g font-size="3.2">
<text x="76" y="181.3">V</text>
<text x="96.1" y="181.3">V</text>
<text x="113" y="181.4">V</text>
</g>
<g font-size="2.8">
<text x="111.9" y="149.7">DEVICE NUMBER</text>
<text x="143.9" y="149.7">PACKAGE</text>
<text x="167.8" y="149.7">BODY SIZE (NOM)</text>
<text x="139.5" y="154.7">VSSOP (DCU) (8)</text>
<text x="167.4" y="154.7">2.30 mm × 2.00 mm</text>
<text x="111.9" y="159.6">TXU0202</text>
<text x="141.6" y="159.6">SON (DTT) (8)</text>
<text x="167.4" y="159.6">1.95 mm × 1.00 mm</text>
<text x="139.6" y="164.5">X2SON (DTM) (8)</text>
<text x="167.4" y="164.5">1.35 mm × 0.80 mm</text>
<text x="111.1" y="171.3">(1)</text>
<text x="118.6" y="171.3">For all available packages, see the orderable addendum at</text>
<text x="118.6" y="174.7">the end of the data sheet.</text>
<text x="27.9" y="265.5">An IMPORTANT NOTICE at the end of this data sheet addresses availability, warranty, changes, use in safety-critical applications,</text>
<text x="27.9" y="268.9">intellectual property matters and other important disclaimers. PRODUCTION DATA.</text>
</g>
<g font-size="2.6">
<text x="144.1" y="97.3">CCA</text>
<text x="145.4" y="101.6">CCA</text>
<text x="158.7" y="101.6">CCB</text>
<text x="45.1" y="106.8">CC</text>
<text x="150.9" y="105.8">CCB</text>
<text x="26" y="119.5">off</text>
</g>
<g font-size="2.6" fill="#00f">
<text x="27.4" y="102.1">CC</text>
<text x="55.3" y="102.1">CC</text>
<text x="80.1" y="102.1">off-float</text>
<text x="63.6" y="123.8">CC(MIN)</text>
<text x="167.8" y="144.1">(1)</text>
</g>
<text font-size="2.5" x="131.8" y="24.3">SCES942A – NOVEMBER 2021 – REVISED MARCH 2022</text>
<g font-size="2.1">
<text x="78.1" y="181.7">CC(MIN)</text>
<text x="98.2" y="181.8">CCA</text>
<text x="115.1" y="181.9">CCB</text>
</g>
</svg>
